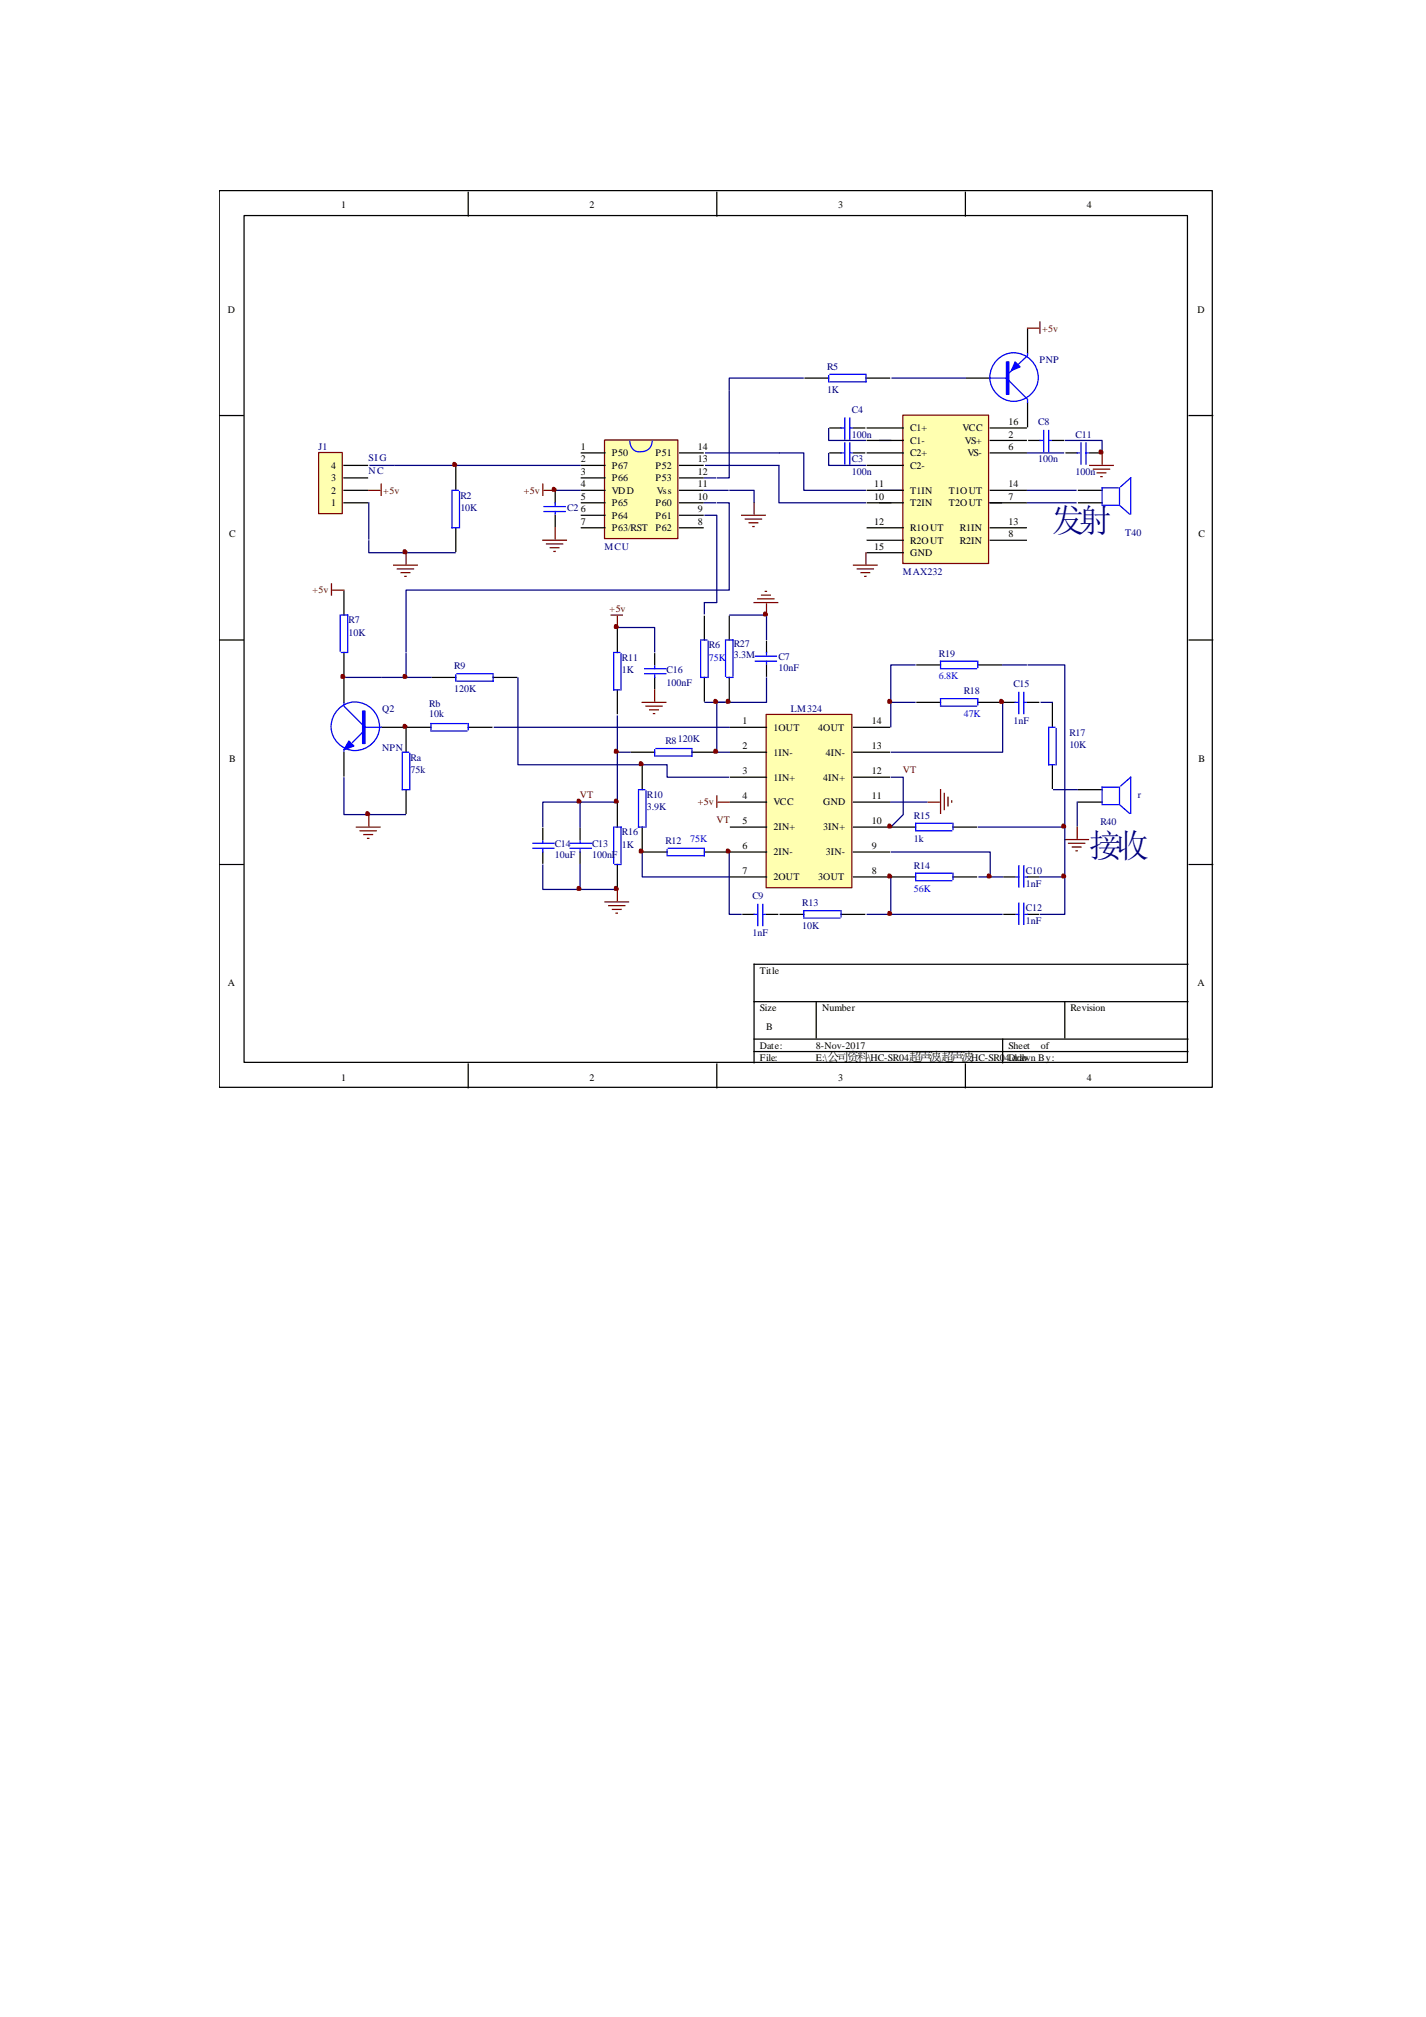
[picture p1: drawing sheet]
<svg xmlns="http://www.w3.org/2000/svg" width="210mm" height="297mm" viewBox="0 0 210 297" stroke-linecap="round" stroke-linejoin="round" font-family="sans-serif">
<g fill="none" stroke="#000" stroke-width=".18">
<path d="M32.3 28.1h146.2v132h-146.2zM35.9 31.7h138.9v124.8h-138.9zM68.9 28.3v3.5M105.5 28.3v3.5M142.2 28.3v3.5M32.3 61.2h3.5M81.8 72.4v1.6M81.8 75.9v1.6M175.1 61.2h3.5M32.3 94.3h3.5M175.1 94.3h3.5M32.3 127.3h3.5"/>
<path d="M175.1 127.3h3.5M68.9 156.7v3.5M105.5 156.7v3.5M111 147.5h63.9M111 153h63.9M111 154.9h63.9M120.2 147.5v5.3M142.2 156.7v3.5M147.6 153v3.5M156.8 147.5v5.3M174.9 142h-63.9v14.5"/>
</g>
<path d="M80.1 75.3h3.1M80.1 74.6h3.1M81.8 74v.4M81.8 75.3v.4" fill="none" stroke="#00f" stroke-width=".18"/>
<path d="M54.3 72.2h1.6M56.1 71.3v1.6" fill="none" stroke="#800000" stroke-width=".18"/>
<path d="M89 64.8h10.8v14.5h-10.8z" fill-rule="evenodd" fill="#ffffb0" stroke="#800000" stroke-width=".18"/>
<g fill="none" stroke="#00f" stroke-width=".18">
<path d="M145.8 55.7h2.4M148.6 56l2.7 2.8v.6M151.3 52v.4l-2.7 2.5M92.7 64.9a1.54 1.54 0 0 0 2.1 1.6 1.5 1.5 0 0 0 1.2-1.6M144 74h.3M144.5 72.6v3.1M145.3 74h.3M145.3 72.6v3.1M162.3 74.4h2.4M164.7 71.8h-2.4v2.4M164.8 74.4l1.5 1.3M164.8 71.8v2.4"/>
<path d="M165 71.7l1.5-1.3v5.3"/>
<circle cx="149.3" cy="55.5" r="3.6"/>
</g>
<g fill="none" stroke="#000" stroke-width=".18">
<path d="M142.3 55.7h3.5M151.3 48.5v3.5M151.3 59.4v3.4M85.6 66.7h3.5M85.6 68.5h3.5M85.6 70.4h3.5M85.6 72.2h3.5M85.6 74h3.5M85.6 75.9h3.5M85.6 77.7h3.5M100.1 66.7h3.4M100.1 68.5h3.4"/>
<path d="M100.1 70.4h3.4M100.1 72.2h3.4M100.1 74h3.4M100.1 75.9h3.4M100.1 77.7h3.4M142.3 74h1.7M145.8 74h1.7M158.8 72.2h3.5M158.8 74h3.5"/>
</g>
<g fill="none" stroke="#800000" stroke-width=".18">
<path d="M151.3 48.3h1.6M153.1 47.4v1.7M79.9 79.6h3.5M79.9 71.3v1.6M80.1 72.2h1.7M81.8 77.7v1.7M109.2 75.9h3.5M109.8 76.4h2.3M110.3 77h1.3M110.9 77.5h.1M111 74v1.7M160.5 68.5h3.4"/>
<path d="M161 69.1h2.4M161.6 69.6h1.2M162.1 70.2h.2M162.3 66.7v1.7M58 83.2h3.4M58.5 83.8h2.4M59.1 84.3h1.2M59.6 84.9h.2M59.8 81.4v1.6M80.5 80.1h2.4M81 80.7h1.3M81.6 81.2h.2"/>
<path d="M125.7 83.2h3.5M126.2 83.8h2.4M126.8 84.3h1.3M127.3 84.9h.2M127.5 81.4v1.6M136.7 118.1h1.6M138.5 116.3v3.5M139 116.8v2.4M139.6 117.4v1.3M140.1 117.9v.2"/>
</g>
<path d="M107.4 57.5v12.9h-1.9M58.1 68.5h9M67.3 68.5h18.1M81.9 72.2h3.5M103.7 70.4h1.7M103.7 72.2h3.5M103.9 66.7h10.8M103.9 68.5h10.8M129.3 72.2h7.4v1.8M129.5 74h1.7M129.5 64.9h1.7" fill="none" stroke="#000080" stroke-width=".18"/>
<g fill="#00f" stroke="#00f" stroke-width=".18">
<path d="M149.5 53.3l.7 .7-1.3 .6z"/>
<path d="M148.2 53.3h.4v4.8h-.4z" fill-rule="evenodd"/>
</g>
<path d="M46.9 66.6h3.5v9h-3.5z" fill-rule="evenodd" fill="#ffffb0" stroke="#800000" stroke-width=".18"/>
<path d="M50.6 74h3.5M50.6 72.2h3.5M50.6 70.4h3.5M50.6 68.5h3.5" fill="none" stroke="#000" stroke-width=".18"/>
<path d="M118.4 55.7h-11v1.8M131.4 55.7h10.8M54.5 68.5h3.5M114.7 68.5v5.5h12.8M114.7 66.7h3.7v5.5h9.1M122 63v1.9h5.5M122 66.7v1.8h5.5M151.3 66.7h5.3M151.3 72.2h7.1M151.3 74h7.1M156.8 64.9h5.5v1.8" fill="none" stroke="#000080" stroke-width=".18"/>
<path d="M132.9 61.1h12.7v21.9h-12.7z" fill-rule="evenodd" fill="#ffffb0" stroke="#800000" stroke-width=".18"/>
<g fill="none" stroke="#000" stroke-width=".18">
<path d="M127.7 63h5.3M127.7 64.9h5.3M127.7 66.7h5.3M127.7 68.5h5.3M127.7 74h5.3M127.7 79.6h5.3M127.7 72.2h5.3M127.7 77.7h5.3M145.8 63h5.3M145.8 64.9h5.3M145.8 66.7h5.3M145.8 74h5.3"/>
<path d="M145.8 79.6h5.3M145.8 72.2h5.3M145.8 77.7h5.3M127.7 81.4h5.3"/>
</g>
<path d="M112.8 105.2h12.6v25.5h-12.6z" fill-rule="evenodd" fill="#ffffb0" stroke="#800000" stroke-width=".18"/>
<g fill="none" stroke="#000" stroke-width=".18">
<path d="M118.5 55.7h3.5M127.5 55.7h3.5M67.1 68.7v3.5M67.1 77.7v3.5M122.2 66.7h1.6M122.2 63h1.6M125.7 66.7h1.6M125.7 63h1.6M151.5 64.9h1.6M155 64.9h1.6M157 66.7h1.6M160.5 66.7h1.6"/>
<path d="M50.6 87.1v3.5M50.6 96.1v3.5M50.6 99.9v3.5M63.6 99.8h3.5M72.6 99.8h3.5M90.9 92.6v3.5M96.4 96.3v1.6M96.4 99.8v1.6M103.7 90.8v3.5M103.7 99.8v3.4M107.4 90.8v3.5M107.4 99.8v3.4"/>
<path d="M112.9 94.4v1.7M112.9 97.9v1.7M135 97.9h3.5M144 97.9h3.5M50.6 110.8v3.5M56.1 107.1h3.5M59.8 107.3v3.5M59.8 116.3v3.5M60 107.1h3.5M68.9 107.1h3.5M90.9 101.6v3.5M90.9 118.3v3.5"/>
<path d="M92.9 110.8h3.5M94.6 112.8v3.5M101.9 110.8h3.5M107.6 107.1h5.3M107.6 110.8h5.3M107.6 114.5h5.3M107.6 118.1h5.3M125.7 107.1h5.3M125.7 110.8h5.3M125.7 114.5h5.3M125.7 118.1h5.3M135 103.4h3.5"/>
<path d="M144 103.4h3.5M147.8 103.4h1.7M151.3 103.4h1.6M155 103.6v3.5M155 112.6v3.5M158.8 118.1h3.5M158.8 116.3h3.5M79.9 122v1.6M79.9 125.5v1.6M85.4 122v1.6M85.4 125.5v1.6M90.9 127.3v3.5"/>
<path d="M94.6 121.8v3.5M94.8 125.5h3.4M103.7 125.5h3.5M107.6 121.8h5.3M107.6 125.5h5.3M107.6 129.1h5.3M109.4 134.7h1.6M112.9 134.7h1.6M114.9 134.7h3.5M123.8 134.7h3.5M125.7 121.8h5.3M125.7 125.5h5.3"/>
<path d="M125.7 129.1h5.3M131.4 121.8h3.4M131.4 129.1h3.4M140.3 121.8h3.5M140.3 129.1h3.5M147.8 129.1h1.7M147.8 134.7h1.7M151.3 129.1h1.6M151.3 134.7h1.6"/>
</g>
<g fill="none" stroke="#00f" stroke-width=".18">
<path d="M122 55.3v.9M122.2 55.1h5.3M127.5 55.3v.9h-5.3M66.6 72.2h.9M66.6 72.4v5.3h.9M67.7 72.4v5.3M123.8 66.7h.4M123.8 63h.4M124.4 61.6v3.1M124.4 65.2v3.2M125.1 66.7h.4M125.1 61.6v3.1"/>
<path d="M125.1 65.2v3.2M125.1 63h.4M153.1 64.9h.4M153.7 63.4v3.1M154.4 63.4v3.1M154.4 64.9h.4M158.6 66.7h.4M159.2 65.2v3.2M159.9 66.7h.4M159.9 65.2v3.2M50.1 90.6v5.3M50.3 96.1h.9"/>
<path d="M50.3 90.6h.9v5.3M67.1 99.4v.9M67.3 99.2h5.3M72.6 99.4v.9h-5.3M90.4 96.1h.9M90.4 96.3v5.3h.9M91.5 96.3v5.3M94.9 98.5h3.1M94.9 99.2h3.1M96.4 98.1v.4M96.4 99.4v.4M103.2 94.3h.9"/>
<path d="M103.2 94.4v5.4h.9M104.3 94.4v5.4M106.8 94.3v5.3M107 94.3h.9v5.3M107 99.8h.9M111.2 97.4h3.1M111.2 96.6h3.1M112.9 96.1v.4M112.9 97.4v.3M138.5 98.5h5.3M143.8 97.4h-5.3v.9M144 97.4v.9"/>
<path d="M50.6 103.4v.6l2.8 2.7M50.6 110.4v.2M53.4 107.8l-1.5 1.5M53.6 107.1h2.5M59.2 111v5.3h1M59.2 110.8h1M60.3 111v5.3M63.5 107.7h5.3M68.8 106.6h-5.3v.9M68.9 106.6v.9M94 116.5v5.3h.9M94 116.3h.9"/>
<path d="M95.1 116.5v5.3M96.4 110.4v.9M96.6 110.2h5.3M101.9 110.4v.9h-5.3M138.5 104h5.3M143.8 102.9h-5.3v.9M144 102.9v.9M149.5 103.4h.3M150 102v3.1M150.8 103.4h.3M150.8 102v3.1M154.4 107.1h.9"/>
<path d="M154.4 107.3v5.3h.9M155.5 107.3v5.3M162.3 118.5h2.4M164.7 115.9h-2.4v2.4M164.8 118.5l1.5 1.3M164.8 115.9v2.4M165 115.7l1.5-1.2v5.3M78.5 124.9h3.1M78.5 124.2h3.1M79.9 123.8v.4M79.9 125.1v.4M84 124.9h3.1"/>
<path d="M84 124.2h3.1M85.4 123.8v.4M85.4 125.1v.4M90.4 121.8v5.3M90.5 121.8h1v5.3M90.5 127.3h1M98.2 125.1v.9M98.4 124.9h5.3M103.7 125.1v.9h-5.3M111 134.7h.4M111.6 133.2v3.1M112.3 134.7h.4"/>
<path d="M112.3 133.2v3.1M118.4 135.2h5.3M123.7 134.1h-5.3v.9M123.8 134.1v.9M134.8 122.4h5.3M134.8 129.7h5.3M140.1 121.2h-5.3v1M140.1 128.6h-5.3v.9M140.3 121.2v1M140.3 128.6v.9M149.7 134.7h.3M149.7 129.1h.3"/>
<path d="M150 127.5v3.1M150 133v3.1M150.8 127.5v3.1M150.8 133v3.1M150.9 134.7h.4M150.9 129.1h.4"/>
<circle cx="52.3" cy="107" r="3.6"/>
</g>
<g fill="none" stroke="#800000" stroke-width=".18">
<path d="M48.8 86v1.6M49 86.9h1.6M90 90.6h1.6M90.9 90.8v1.6M111 88.7h3.5M111.6 88.2h2.4M112.1 87.6h1.3M112.7 87.1h.2M112.9 88.9v1.7M54.3 120v1.6M94.6 103.4h3.4M95.1 104h2.4"/>
<path d="M95.7 104.5h1.2M96.2 105.1h.2M96.4 101.6v1.6M105.5 117.2v1.7M105.7 118.1h1.7M52.5 121.8h3.4M53 122.4h2.4M53.6 122.9h1.3M54.1 123.5h.2M89.1 132.8h3.4M89.6 133.4h2.4M90.2 133.9h1.3"/>
<path d="M90.7 134.5h.2M90.9 131v1.6M156.8 123.6h3.5M157.3 124.2h2.4M157.9 124.7h1.3M158.4 125.3h.2M158.6 121.8v1.7"/>
</g>
<g fill="#00f" stroke="#00f" stroke-width=".18">
<path d="M51.4 109.1l.7 .8-1.5 .5z"/>
<path d="M53.4 104.7h.4v4.8h-.4z" fill-rule="evenodd"/>
</g>
<g fill="none" stroke="#000080" stroke-width=".18">
<path d="M54.3 79.6v1.8h12.8M54.3 74v5.4M103.7 75.9h1.8v12.8h-1.8v1.7M103.7 74h1.7M105.5 74h1.9v12.9h-47.6v9.2M107.4 72.2h3.6v1.8M50.8 99.8h5.3M59.8 96.3v3.5h-3.5M60 99.8h3.5M76.3 99.8v12.8h21.9v1.9h9.2M90.9 92.4h5.5v3.7M107.4 90.6h5.5v3.7"/>
<path d="M112.9 99.8v3.6h-5.5M134.8 97.9h-3.6v5.5M147.6 97.9h3.5M151.3 97.9h5.5v23.9h-12.8M50.6 114.5v5.5h9.2M72.8 107.1h34.6M85.4 118.3v3.5M90.9 105.5v12.6h-11v3.7M91.1 110.8h1.6M103.7 103.4h3.7h-1.9v7.4M105.7 110.8h1.7M131.2 114.5h1.8v5.5l-1.8 1.8"/>
<path d="M131.2 118.1h5.3M134.8 103.4h-3.6v3.7M147.6 103.4v7.4h-16.4M153.3 103.4h1.7M155.1 116.3h3.5M158.6 118.1v3.5M79.9 127.3v3.7h11M85.4 127.3v3.5M94.6 125.5v3.6h12.8M107.4 125.5v9.2h1.8M127.7 134.7h3.5M131.2 129.1v5.6h16.4"/>
<path d="M131.2 125.5h14.6v3.6M144.2 129.1h3.4M153.1 129.1h3.5M156.8 121.8v12.9h-3.7"/>
</g>
<g fill="#800000" stroke="#800000" stroke-width=".18">
<path d="M156.4 128.8a.33 .33 0 0 1 .4 0 .33 .33 0 0 1 .1 .4 .31 .31 0 0 1-.5-.1z" fill-rule="evenodd"/>
<path d="M130.8 103.1a.33 .33 0 0 1 .4 0 .33 .33 0 0 1 0 .4 .31 .31 0 0 1-.5-.1z" fill-rule="evenodd"/>
<path d="M156.4 121.4a.33 .33 0 0 1 .4 .1 .33 .33 0 0 1 .1 .4 .31 .31 0 0 1-.5-.2z" fill-rule="evenodd"/>
<path d="M145.4 128.8a.33 .33 0 0 1 .4 0 .33 .33 0 0 1 .1 .4 .31 .31 0 0 1-.5-.1z" fill-rule="evenodd"/>
<path d="M130.8 128.8a.33 .33 0 0 1 .4 0 .33 .33 0 0 1 0 .4 .31 .31 0 0 1-.5-.1z" fill-rule="evenodd"/>
<path d="M147.3 103.1a.33 .33 0 0 1 .3 0 .33 .33 0 0 1 .1 .4 .31 .31 0 0 1-.5-.1z" fill-rule="evenodd"/>
<path d="M94.2 112.2a.33 .33 0 0 1 .4 .1 .33 .33 0 0 1 0 .4 .31 .31 0 0 1-.5-.1z" fill-rule="evenodd"/>
<path d="M105.2 103.1a.33 .33 0 0 1 .4 0 .33 .33 0 0 1 0 .4 .31 .31 0 0 1-.5-.1z" fill-rule="evenodd"/>
<path d="M107 103.1a.33 .33 0 0 1 .4 0 .33 .33 0 0 1 0 .4 .31 .31 0 0 1-.5-.1z" fill-rule="evenodd"/>
<path d="M90.5 130.6a.33 .33 0 0 1 .4 .1 .33 .33 0 0 1 .1 .4 .31 .31 0 0 1-.5-.2z" fill-rule="evenodd"/>
<path d="M85 130.6a.33 .33 0 0 1 .4 .1 .33 .33 0 0 1 .1 .4 .31 .31 0 0 1-.5-.2z" fill-rule="evenodd"/>
<path d="M130.8 121.4a.33 .33 0 0 1 .4 .1 .33 .33 0 0 1 0 .4 .31 .31 0 0 1-.5-.2z" fill-rule="evenodd"/>
<circle cx="54.2" cy="119.8" r=".3"/>
<circle cx="131" cy="134.5" r=".3"/>
<circle cx="59.7" cy="99.6" r=".3"/>
<circle cx="81.6" cy="72.1" r=".3"/>
<circle cx="50.5" cy="99.6" r=".3"/>
<circle cx="59.7" cy="107" r=".3"/>
<circle cx="162.1" cy="66.6" r=".3"/>
<circle cx="94.4" cy="125.3" r=".3"/>
<circle cx="107.2" cy="125.3" r=".3"/>
<circle cx="90.8" cy="92.3" r=".3"/>
<circle cx="90.8" cy="110.6" r=".3"/>
<circle cx="105.4" cy="110.6" r=".3"/>
<circle cx="112.7" cy="90.4" r=".3"/>
<circle cx="90.8" cy="118" r=".3"/>
<circle cx="85.3" cy="118" r=".3"/>
<circle cx="67" cy="68.4" r=".3"/>
<circle cx="59.7" cy="81.2" r=".3"/>
</g>
<g font-size="4.8" fill="#000080">
<text x="154.9" y="78.4">发射</text>
<text x="160.4" y="126.1">接收</text>
</g>
<g font-size="1.8">
<text x="121.8" y="156.3">公司资料</text>
<text x="133.9" y="156.3">超声波超声波</text>
</g>
<g font-size="1.5">
<text x="50.2" y="30.6">1</text>
<text x="86.8" y="30.6">2</text>
<text x="123.4" y="30.6">3</text>
<text x="160" y="30.6">4</text>
<text x="33.6" y="46.1">D</text>
<text x="176.3" y="46.1">D</text>
<text x="134" y="63.5">C1+</text>
<text x="134" y="65.4">C1-</text>
<text x="141.7" y="63.5">VCC</text>
<text x="142.1" y="65.4">VS+</text>
<text x="148.5" y="64.4">2</text>
<text x="148.5" y="62.6">16</text>
<text x="48.7" y="70.9">3</text>
<text x="48.7" y="69">4</text>
<text x="85.5" y="66.3">1</text>
<text x="85.5" y="68.1">2</text>
<text x="85.5" y="69.9">3</text>
<text x="85.5" y="71.8">4</text>
<text x="90.1" y="67.2">P50</text>
<text x="90.1" y="69">P67</text>
<text x="90.1" y="70.9">P66</text>
<text x="96.5" y="70.9">P53</text>
<text x="96.5" y="69">P52</text>
<text x="96.5" y="67.2">P51</text>
<text x="102.7" y="71.8">11</text>
<text x="102.7" y="69.9">12</text>
<text x="102.7" y="68.1">13</text>
<text x="102.7" y="66.3">14</text>
<text x="128.7" y="71.8">11</text>
<text x="134" y="67.2">C2+</text>
<text x="134" y="69">C2-</text>
<text x="142.5" y="67.2">VS-</text>
<text x="148.5" y="66.3">6</text>
<text x="148.5" y="71.8">14</text>
<text x="48.7" y="74.5">1</text>
<text x="48.7" y="72.7">2</text>
<text x="85.5" y="73.6">5</text>
<text x="85.5" y="75.5">6</text>
<text x="85.5" y="77.3">7</text>
<text x="90.1" y="72.7">VDD</text>
<text x="90.1" y="74.5">P65</text>
<text x="90.1" y="76.4">P64</text>
<text x="96.5" y="76.4">P61</text>
<text x="96.5" y="74.5">P60</text>
<text x="96.7" y="72.7">Vss</text>
<text x="102.7" y="77.3">8</text>
<text x="102.7" y="75.5">9</text>
<text x="102.7" y="73.6">10</text>
<text x="128.7" y="73.6">10</text>
<text x="128.7" y="77.3">12</text>
<text x="134" y="74.5">T2IN</text>
<text x="134" y="72.7">T1IN</text>
<text x="139.7" y="74.5">T2OUT</text>
<text x="139.7" y="72.7">T1OUT</text>
<text x="148.5" y="73.6">7</text>
<text x="148.5" y="77.3">13</text>
<text x="33.7" y="79.1">C</text>
<text x="90.1" y="78.2">P63/RST</text>
<text x="96.5" y="78.2">P62</text>
<text x="128.7" y="81">15</text>
<text x="134" y="80">R2OUT</text>
<text x="134" y="78.2">R1OUT</text>
<text x="134" y="81.9">GND</text>
<text x="141.4" y="80">R2IN</text>
<text x="141.4" y="78.2">R1IN</text>
<text x="148.5" y="79.1">8</text>
<text x="176.5" y="79.1">C</text>
<text x="109.3" y="106.7">1</text>
<text x="113.9" y="107.6">1OUT</text>
<text x="120.5" y="107.6">4OUT</text>
<text x="128.4" y="106.7">14</text>
<text x="33.7" y="112.2">B</text>
<text x="109.3" y="110.4">2</text>
<text x="113.9" y="111.3">1IN-</text>
<text x="121.6" y="111.3">4IN-</text>
<text x="128.4" y="110.4">13</text>
<text x="176.5" y="112.2">B</text>
<text x="109.3" y="114">3</text>
<text x="109.3" y="117.7">4</text>
<text x="113.9" y="114.9">1IN+</text>
<text x="113.9" y="118.6">VCC</text>
<text x="121.2" y="118.6">GND</text>
<text x="121.2" y="114.9">4IN+</text>
<text x="128.4" y="117.7">11</text>
<text x="128.4" y="114">12</text>
<text x="109.3" y="121.4">5</text>
<text x="109.3" y="125">6</text>
<text x="113.9" y="122.3">2IN+</text>
<text x="113.9" y="126">2IN-</text>
<text x="121.2" y="122.3">3IN+</text>
<text x="121.6" y="126">3IN-</text>
<text x="128.4" y="125">9</text>
<text x="128.4" y="121.4">10</text>
<text x="109.3" y="128.7">7</text>
<text x="113.9" y="129.6">2OUT</text>
<text x="120.5" y="129.6">3OUT</text>
<text x="128.4" y="128.7">8</text>
<text x="111.9" y="143.4">Title</text>
<text x="33.6" y="145.3">A</text>
<text x="111.9" y="148.9">Size</text>
<text x="121" y="148.9">Number</text>
<text x="157.6" y="148.9">Revision</text>
<text x="176.3" y="145.3">A</text>
<text x="111.9" y="154.4">Date:</text>
<text x="112.8" y="151.7">B</text>
<text x="120.1" y="154.4">8-Nov-2017</text>
<text x="148.5" y="154.4">Sheet</text>
<text x="153.2" y="154.4">of</text>
<text x="50.2" y="159.2">1</text>
<text x="86.8" y="159.2">2</text>
<text x="111.9" y="156.3">File:</text>
<text x="120.1" y="156.3">E:\</text>
<text x="123.4" y="159.2">3</text>
<text x="127.8" y="156.3">\HC-SR04</text>
<text x="138.2" y="156.3">\</text>
<text x="143" y="156.3">HC-SR04.ddb</text>
<text x="148.5" y="156.3">Drawn By:</text>
<text x="160" y="159.2">4</text>
</g>
<g font-size="1.5" fill="#000080">
<text x="153.1" y="53.4">PNP</text>
<text x="121.8" y="54.5">R5</text>
<text x="121.8" y="57.8">1K</text>
<text x="125.4" y="60.8">C4</text>
<text x="125.4" y="64.4">100n</text>
<text x="152.9" y="62.6">C8</text>
<text x="158.4" y="64.4">C11</text>
<text x="46.9" y="66.3">J1</text>
<text x="54.2" y="69.8">NC</text>
<text x="54.2" y="67.9">SIG</text>
<text x="125.4" y="68.1">C3</text>
<text x="125.4" y="69.9">100n</text>
<text x="143.7" y="71.8">C5</text>
<text x="152.9" y="68.1">100n</text>
<text x="158.4" y="69.9">100n</text>
<text x="67.8" y="73.4">R2</text>
<text x="67.8" y="75.3">10K</text>
<text x="83.5" y="75.3">C2</text>
<text x="89" y="81">MCU</text>
<text x="165.7" y="78.9">T40</text>
<text x="132.9" y="84.6">MAX232</text>
<text x="51.3" y="91.8">R7</text>
<text x="51.3" y="93.6">10K</text>
<text x="104.4" y="95.5">R6</text>
<text x="108" y="95.3">R27</text>
<text x="66.9" y="98.6">R9</text>
<text x="66.9" y="101.9">120K</text>
<text x="91.6" y="97.3">R11</text>
<text x="91.6" y="99.2">1K</text>
<text x="98.2" y="99.2">C16</text>
<text x="98.2" y="101">100nF</text>
<text x="108" y="96.9">3.3M</text>
<text x="114.6" y="97.1">C7</text>
<text x="114.6" y="98.8">10nF</text>
<text x="138.2" y="96.8">R19</text>
<text x="149.2" y="101.2">C15</text>
<text x="56.3" y="104.8">Q2</text>
<text x="63.2" y="104.1">Rb</text>
<text x="63.2" y="105.6">10k</text>
<text x="116.5" y="104.8">LM324</text>
<text x="141.9" y="102.3">R18</text>
<text x="149.2" y="106.7">1nF</text>
<text x="56.3" y="110.5">NPN</text>
<text x="60.5" y="112">Ra</text>
<text x="60.5" y="113.8">75k</text>
<text x="98" y="109.6">R8</text>
<text x="99.8" y="109.2">120K</text>
<text x="157.5" y="108.3">R17</text>
<text x="157.5" y="110.2">10K</text>
<text x="95.2" y="117.5">R10</text>
<text x="95.2" y="119.4">3.9K</text>
<text x="167.5" y="117.5">r</text>
<text x="81.7" y="124.7">C14</text>
<text x="87.2" y="124.7">C13</text>
<text x="91.6" y="123">R16</text>
<text x="91.6" y="124.9">1K</text>
<text x="98" y="124.3">R12</text>
<text x="134.6" y="120.6">R15</text>
<text x="134.6" y="123.9">1k</text>
<text x="162" y="121.6">R40</text>
<text x="81.7" y="126.3">10uF</text>
<text x="87.2" y="126.3">100nF</text>
<text x="134.6" y="128">R14</text>
<text x="151.1" y="128.7">C10</text>
<text x="151.1" y="130.6">1nF</text>
<text x="110.8" y="132.4">C9</text>
<text x="110.8" y="137.9">1nF</text>
<text x="118.1" y="133.5">R13</text>
<text x="118.1" y="136.8">10K</text>
<text x="151.1" y="134.2">C12</text>
<text x="151.1" y="136.1">1nF</text>
</g>
<g font-size="1.5" fill="#800000">
<text x="153.4" y="48.8">+5v</text>
<text x="56.4" y="72.7">+5v</text>
<text x="77.1" y="72.7">+5v</text>
<text x="46" y="87.4">+5v</text>
<text x="89.7" y="90.1">+5v</text>
<text x="132.9" y="113.8">VT</text>
<text x="85.4" y="117.5">VT</text>
<text x="102.7" y="118.6">+5v</text>
<text x="105.5" y="121.2">VT</text>
</g>
<g font-size="1.5" fill="#00f">
<text x="104.4" y="97.3">75K</text>
<text x="138.2" y="100.1">6.8K</text>
<text x="141.9" y="105.6">47K</text>
<text x="101.6" y="123.9">75K</text>
<text x="134.6" y="131.3">56K</text>
</g>
</svg>
